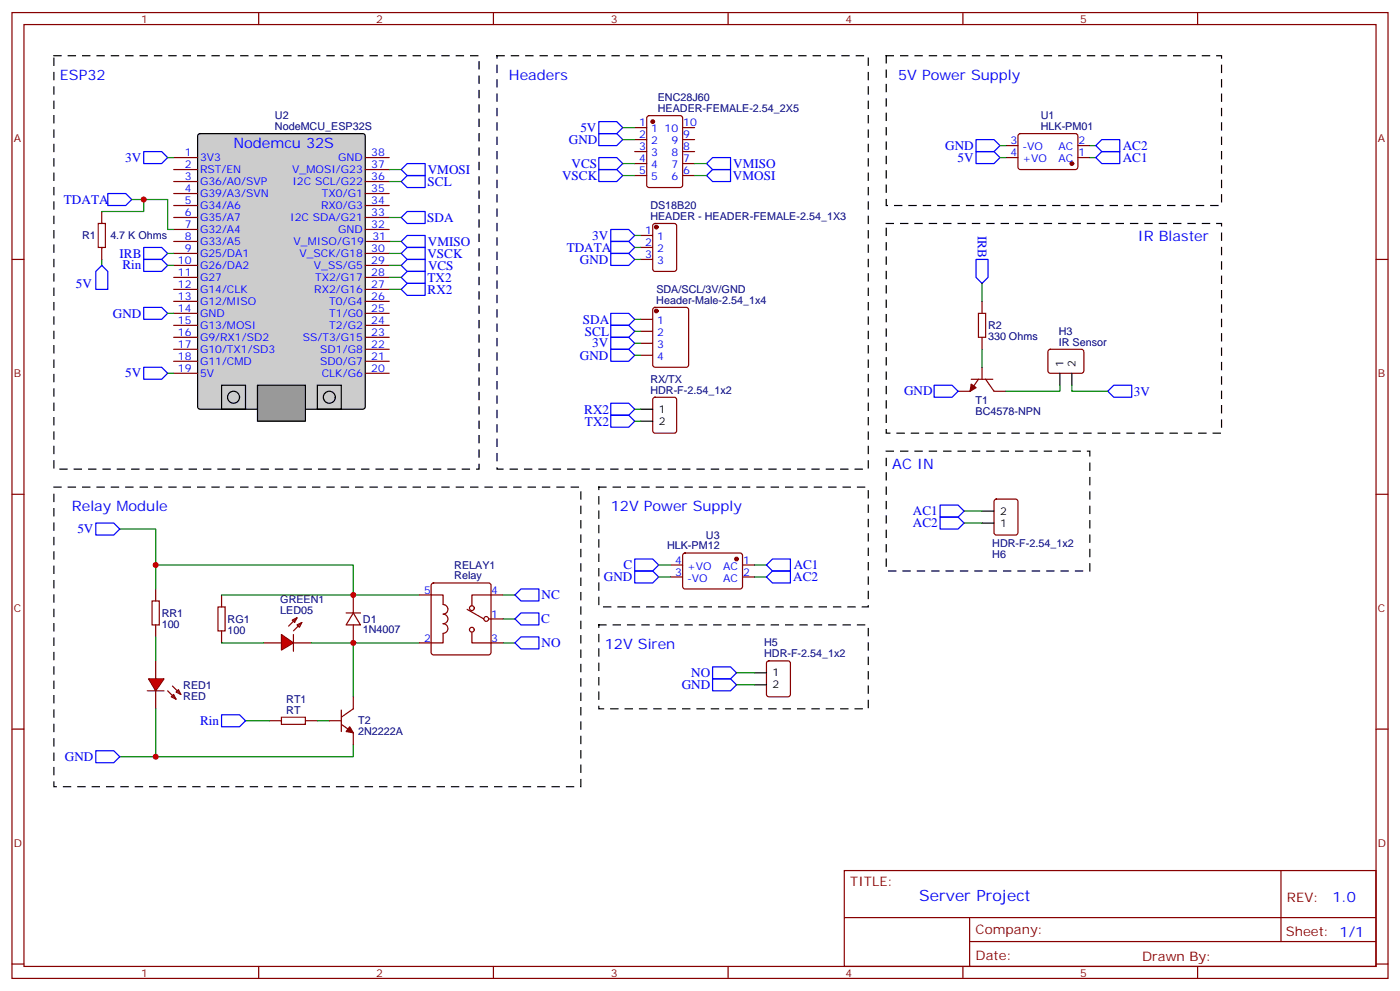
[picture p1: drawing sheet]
<svg xmlns="http://www.w3.org/2000/svg" width="412mm" height="292mm" viewBox="0 0 412 292" stroke-linecap="round" stroke-linejoin="round" font-family="sans-serif">
<g fill="none" stroke="#870000" stroke-width=".35">
<path d="M3.5 3.7h405.4v284.3h-405.4zM7.1 7.2h398.2v277.3h-398.2zM76.2 3.7v3.5M145.3 3.7v3.5M214.5 3.7v3.5M283.6 3.7v3.5M352.8 3.7v3.5M3.5 76.4h3.6M405.3 76.4h3.6M3.5 145.5h3.6M405.3 145.5h3.6M3.5 214.7h3.6"/>
<path d="M405.3 214.7h3.6M248.7 256.3h156.6v28.2h-156.6zM377.3 256.3v20.9M248.7 270.1h156.5M285.6 277.2h119.6M285.6 270.1v14.2M3.5 283.8h3.6M76.2 284.5v3.5M145.3 284.5v3.5M214.5 284.5v3.5M283.6 284.5v3.5M352.8 284.5v3.5"/>
<path d="M405.3 283.8h3.6"/>
</g>
<path d="M176.4 35.8h5.3l1.7 1.8-1.7 1.7h-5.3zM118.2 49.9l1.7-1.7h5.3v3.5h-5.3zM176.4 46.4h5.3l1.7 1.8-1.7 1.7h-5.3zM176.4 49.9h5.3l1.7 1.8-1.7 1.7h-5.3zM208.1 51.7l1.8-1.8h5.3v3.5h-5.3zM208.1 48.2l1.8-1.8h5.3v3.5h-5.3zM118.2 74.6l1.7-1.8h5.3v3.6h-5.3zM118.2 78.1l1.7-1.7h5.3v3.5h-5.3zM119.9 69.3h5.3v3.5h-5.3l-1.7-1.7z" fill="none" stroke="#00f" stroke-width=".35"/>
<path d="M58.4 39.5l.5-.2h48l.6 .5 .1 80-.5 .6-48.2 .1-.6-.5-.1-80z" fill="#ccc" stroke="#000" stroke-width=".35"/>
<g fill="none" stroke="#870000" stroke-width=".35">
<path d="M51.2 49.9h7M51.2 53.4h7M51.2 57h7M51.2 46.4h7M107.6 49.9h7.1M107.6 53.4h7.1M107.6 57h7.1M107.6 46.4h7.1M51.2 60.5h7M51.2 64h7M51.2 67.6h7M51.2 71.1h7"/>
<path d="M51.2 74.6h7M51.2 78.1h7M107.6 60.5h7.1M107.6 64h7.1M107.6 67.6h7.1M107.6 74.6h7.1M107.6 78.1h7.1M107.9 71.1h7.1M51.2 81.7h7M51.2 85.2h7M51.2 88.7h7M51.2 92.3h7"/>
<path d="M51.2 95.8h7M51.2 99.3h7M107.6 81.7h7.1M107.6 85.2h7.1M107.6 88.7h7.1M107.6 92.3h7.1M107.6 95.8h7.1M107.6 99.3h7.1M51.2 102.8h7M51.2 106.4h7M51.2 109.9h7M107.6 102.8h7.1"/>
<path d="M107.6 106.4h7.1M107.6 109.9h7.1"/>
</g>
<path d="M75.8 113.4h14.2v10.6h-14.2z" fill="#999" stroke="#000" stroke-width=".35"/>
<g fill="none" stroke="#000" stroke-width=".35">
<path d="M65.3 113.4h7v7.1h-7zM93.5 113.4h7v7.1h-7zM312.2 109.9v3.5M315.7 109.9v3.5M188.7 120.5h3.6M188.7 124h3.6"/>
<circle cx="68.8" cy="116.9" r="1.76"/>
<circle cx="97" cy="116.9" r="1.76"/>
</g>
<g fill="none" stroke="#008700" stroke-width=".35">
<path d="M183.4 37.6h3.6M38.8 58.7h10.6v8.9h1.8M42.3 58.7v3.6h-12.3M49.4 46.4h1.8M114.7 49.9h3.5M114.7 53.4h3.5M183.4 41.1h3.6M183.4 48.2h3.6M183.4 51.7h3.6M204.6 48.2h3.5M204.6 51.7h3.5M294.6 42.9h1.7"/>
<path d="M294.6 46.4h1.7M321 42.9h1.8M321 46.4h1.8M30 76.4v1.7M49.4 74.6h1.8M114.7 78.1h3.5M114.7 74.6h3.5M114.7 64h3.5M115 71.1h3.2M187 69.3h1.7M187 72.8h1.7M187 76.4h1.7"/>
<path d="M49.4 92.3h1.8M114.7 81.7h3.5M114.7 85.2h3.5M187 94h1.7M187 97.5h1.7M289.3 83.4v5.3M49.4 109.9h1.8M187 101.1h1.7M187 104.6h1.7M289.3 102.8v5.3M312.2 113.4v1.8h-15.9M315.7 113.4v1.8h10.6"/>
<path d="M187 120.5h1.7M187 124h1.7"/>
</g>
<g fill="none" stroke="#870000" stroke-width=".35">
<path d="M187 37.6h3.5M190.7 34.2l.5-.2h9.2l.6 .5 .1 20-.5 .7h-9.4l-.6-.5-.1-20zM201.1 37.6h3.5M300.1 39.5l.5-.2 16.5 .1 .4 .6-.1 9.5-.6 .4h-16.5l-.4-.7v-9.2zM187 41.1h3.5M187 44.6h3.5M187 48.2h3.5M187 51.7h3.5M201.1 41.1h3.5M201.1 44.6h3.5M201.1 48.2h3.5M201.1 51.7h3.5"/>
<path d="M296.3 46.4h3.6M296.3 42.9h3.6M317.5 46.4h3.5M317.5 42.9h3.5M30 62.3v3.5M30 72.8v3.6M188.7 69.3h3.6M188.7 72.8h3.6M188.7 76.4h3.6M192.5 66l.5-.2h5.6l.7 .4v13l-.4 .6-5.9 .1-.7-.5v-12.9zM188.7 94h3.6M188.7 97.5h3.6"/>
<path d="M192.5 90.7l.5-.2h9.1l.7 .4v16.5l-.4 .7h-9.4l-.7-.4v-16.5zM289.3 88.7v3.6M289.3 99.3v3.5M188.7 101.1h3.6M188.7 104.6h3.6M192.5 117.2l.5-.3h5.6l.7 .5v9.4l-.4 .7h-5.9l-.7-.4v-9.4zM286.1 111.7h6.4M288.2 111.7l-2.4 3.5h-3.6M289.3 108.1v3.6M290.3 111.7l2.5 3.5h3.5M308.9 103l.5-.2 9.4 .1 .5 .6-.1 6-.6 .4-9.5-.1-.4-.6v-5.7zM77.6 189.3h5.3"/>
<path d="M86.1 182.6l1.4-.7-.7 1.4zM86.4 189.3h5.3M87.5 184l1.4-.7-.7 1.4zM87.5 181.9l-2.5 2.4M88.9 183.3l-2.5 2.4"/>
</g>
<g fill="#870000" stroke="#870000" stroke-width=".35">
<path d="M286.1 113.1l1.4 1-1.7 1.1z"/>
<circle cx="192.3" cy="35.8" r=".53"/>
<circle cx="193.3" cy="66.9" r=".53"/>
<circle cx="193.3" cy="91.5" r=".53"/>
<circle cx="315.7" cy="48.2" r=".53"/>
</g>
<g fill="none" stroke="#00f" stroke-width=".35">
<path d="M176.4 39.3h5.3l1.7 1.8-1.7 1.8h-5.3zM31.7 57h5.3l1.8 1.7-1.8 1.8h-5.3zM42.3 44.6h5.3l1.8 1.8-1.8 1.8h-5.3zM118.2 53.4l1.7-1.7h5.3v3.5h-5.3zM287.5 44.6h5.3l1.8 1.8-1.8 1.8h-5.3zM287.5 41.1h5.3l1.8 1.8-1.8 1.7h-5.3zM28.2 79.9l1.8-1.8 1.7 1.8v5.3h-3.5zM42.3 72.8h5.3l1.8 1.8-1.8 1.8h-5.3zM118.2 64l1.7-1.7h5.3v3.5h-5.3zM179.9 67.6h5.3l1.8 1.7-1.8 1.8h-5.3zM179.9 71.1h5.3l1.8 1.7-1.8 1.8h-5.3zM179.9 74.6h5.3l1.8 1.8-1.8 1.7h-5.3z"/>
<path d="M287.5 76.4h3.5v5.3l-1.7 1.7-1.8-1.7zM42.3 90.5h5.3l1.8 1.8-1.8 1.7h-5.3zM118.2 85.2l1.7-1.8h5.3v3.6h-5.3zM118.2 81.7l1.7-1.8h5.3v3.5h-5.3zM179.9 92.3h5.3l1.8 1.7-1.8 1.8h-5.3zM179.9 95.8h5.3l1.8 1.7-1.8 1.8h-5.3zM179.9 99.3h5.3l1.8 1.8-1.8 1.7h-5.3zM42.3 108.1h5.3l1.8 1.8-1.8 1.8h-5.3zM179.9 118.7h5.3l1.8 1.8-1.8 1.7h-5.3zM179.9 102.8h5.3l1.8 1.8-1.8 1.8h-5.3zM275.2 113.4h5.3l1.7 1.8-1.7 1.7h-5.3zM326.3 115.2l1.8-1.8h5.3v3.5h-5.3z"/>
<path d="M179.9 122.2h5.3l1.8 1.8-1.8 1.8h-5.3z"/>
</g>
<path d="M15.9 16.4h125.2v121.7h-125.2zM146.4 16.4h109.4v121.7h-109.4zM261.1 16.4h98.7v44.1h-98.7zM261.1 65.8h98.7v61.7h-98.7v-61.7" fill="none" stroke="#000" stroke-width=".35" stroke-dasharray="2.1 2.1"/>
<path d="M28.9 65.8h2.1v7h-2.1zM288.2 92.3h2.1v7h-2.1z" fill="none" stroke="#a10000" stroke-width=".35"/>
<path d="M82.9 186.8l3.5 2.5-3.5 2.1z" fill="#f00" stroke="#870000" stroke-width=".35"/>
<path d="M45.9 194.6v5.2M86.4 186.8v4.9M45.9 203.4v5.3M49.4 203.4l2.5 2.4M50.8 202l2.5 2.4M51.2 204.4l.7 1.4-1.5-.7zM51.9 203.7l.7-.7 .7 1.4z" fill="none" stroke="#870000" stroke-width=".35"/>
<path d="M43.7 199.8h4.6l-2.4 3.6z" fill="#f00" stroke="#870000" stroke-width=".35"/>
<g fill="none" stroke="#870000" stroke-width=".35">
<path d="M293 147.1l.5-.2h5.7l.6 .5 .1 9.4-.5 .7h-5.9l-.6-.4-.1-9.5zM45.9 173.4v3.5M65.3 175.2v3.5M104.1 175.2v5.2M123.5 175.2h7v2.8a1.41 1.41 0 0 1 1.4 1.4 1.41 1.41 0 0 1-1.4 1.4 1.41 1.41 0 0 1 1.4 1.4 1.41 1.41 0 0 1-1.4 1.4 1.41 1.41 0 0 1 1.4 1.4 1.41 1.41 0 0 1-1.4 1.4v2.9h-7M127.2 171.8l.5-.2h16.2l.5 .2 .2 .5v19.8l-.2 .5-.5 .2h-16.2l-.5-.2-.2-.5v-19.8zM137.6 179.4l4.9 2.8M148.2 175.2h-9.2v3.1M197.6 166.3h3.5M197.6 169.9h3.5M201.3 163l.5-.2 16.5 .1 .4 .6v9.5l-.7 .4-16.5-.1-.4-.6v-9.2zM218.7 166.3h3.5"/>
<path d="M218.7 169.9h3.5M45.9 184v3.5M65.3 185.7v3.6M102 180.4h4.2M104.1 180.4l2.1 3.6h-4.2zM104.1 184v5.3M139 186.1v3.2h9.2M143.9 182.2h4.3M226 194.8l.5-.2h5.6l.7 .4v9.4l-.4 .7h-5.9l-.7-.4v-9.4zM43.4 203.4h4.9M79.4 212.2h3.5M90 212.2h3.5"/>
<path d="M97 212.2h3.5M100.5 213.3l3.6 2.4v3.6M100.5 209v6.4M104.1 205.1v3.6l-3.6 2.4"/>
<circle cx="139" cy="179" r=".71"/>
<circle cx="139" cy="185.4" r=".71"/>
<circle cx="143.2" cy="182.2" r=".71"/>
</g>
<path d="M44.8 176.9h2.1v7.1h-2.1zM64.2 178.7h2.1v7h-2.1zM82.9 211.1h7.1v2.2h-7.1z" fill="none" stroke="#a10000" stroke-width=".35"/>
<path d="M261.1 132.8h59.9v35.3h-59.9zM15.9 143.4h155.2v88.2h-155.2zM176.4 143.4h79.4v35.3h-79.4zM176.4 184h79.4v24.7h-79.4z" fill="none" stroke="#000" stroke-width=".35" stroke-dasharray="2.1 2.1"/>
<g fill="none" stroke="#008700" stroke-width=".35">
<path d="M49.4 78.1h1.8M35.3 155.8h10.6v10.5M284 150.5h5.3M284 154h5.3M45.9 173.4v-7.1h58.2v8.9M65.3 175.2h58.2M148.2 175.2h3.5M194 166.3h3.6M194 169.9h3.6M222.2 166.3h3.6M222.2 169.9h3.6M45.9 187.5v7.1"/>
<path d="M65.3 189.3h12.3M91.7 189.3h12.4M123.5 189.3h-19.4v15.8M148.2 182.2h3.5M148.2 189.3h3.5M217 198.1h5.2M45.9 208.7v14.1M72.3 212.2h7.1M93.5 212.2h3.5M104.1 219.3v3.5h-68.8M217 201.6h5.2"/>
</g>
<g fill="none" stroke="#00f" stroke-width=".35">
<path d="M322.8 42.9l1.8-1.8h5.2v3.5h-5.2zM322.8 46.4l1.8-1.8h5.2v3.6h-5.2zM42.3 76.4h5.3l1.8 1.7-1.8 1.8h-5.3zM28.2 154h5.3l1.8 1.8-1.8 1.7h-5.3zM276.9 148.7h5.3l1.8 1.8-1.8 1.7h-5.3zM276.9 152.2h5.3l1.8 1.8-1.8 1.8h-5.3zM151.7 175.2l1.8-1.8h5.2v3.5h-5.2zM187 164.6h5.3l1.7 1.7-1.7 1.8h-5.3zM187 168.1h5.3l1.7 1.8-1.7 1.7h-5.3zM225.8 166.3l1.7-1.7h5.3v3.5h-5.3zM225.8 169.9l1.7-1.8h5.3v3.5h-5.3zM151.7 182.2l1.8-1.8h5.2v3.6h-5.2z"/>
<path d="M153.5 187.5h5.2v3.5h-5.2l-1.8-1.7zM209.9 199.8h5.3l1.8 1.8-1.8 1.8h-5.3zM209.9 196.3h5.3l1.8 1.8-1.8 1.7h-5.3zM65.3 210.4h5.3l1.7 1.8-1.7 1.8h-5.3zM28.2 221h5.3l1.8 1.8-1.8 1.7h-5.3z"/>
</g>
<g fill="#870000" stroke="#870000" stroke-width=".35">
<path d="M103 214l1.1 1.7-2.1-.3z"/>
<circle cx="217" cy="164.6" r=".53"/>
</g>
<path d="M289.3 154h3.5M289.3 150.5h3.5M222.2 198.1h3.6M222.2 201.6h3.6" fill="none" stroke="#000" stroke-width=".35"/>
<g fill="#c00">
<circle cx="42.3" cy="58.7" r=".88"/>
<circle cx="45.9" cy="166.3" r=".88"/>
<circle cx="45.9" cy="222.8" r=".88"/>
<circle cx="104.1" cy="175.2" r=".88"/>
<circle cx="104.1" cy="189.3" r=".88"/>
</g>
<text font-size="4.6" fill="#00f" x="270.8" y="265.3">Server Project</text>
<g font-size="4.2" fill="#00f">
<text x="17.6" y="23.5">ESP32</text>
<text x="149.9" y="23.5">Headers</text>
<text x="264.6" y="23.5">5V Power Supply</text>
<text x="68.8" y="43.6">Nodemcu 32S</text>
<text x="335.1" y="71.1">IR Blaster</text>
<text x="262.8" y="138.1">AC IN</text>
<text x="21.2" y="150.5">Relay Module</text>
<text x="179.9" y="150.5">12V Power Supply</text>
<text x="178.2" y="191">12V Siren</text>
<text x="392.5" y="265.6">1.0</text>
</g>
<g font-size="3.9" fill="#00f">
<text x="170.9" y="38.8">5V</text>
<text x="36.9" y="47.6">3V</text>
<text x="167.6" y="42.4">GND</text>
<text x="278.4" y="44.1">GND</text>
<text x="282.1" y="47.6">5V</text>
<text x="330.7" y="44.1">AC2</text>
<text x="330.7" y="47.6">AC1</text>
<text x="126" y="51.3">VMOSI</text>
<text x="165.6" y="52.9">VSCK</text>
<text x="168.4" y="49.4">VCS</text>
<text x="215.9" y="53">VMOSI</text>
<text x="216" y="49.5">VMISO</text>
<text x="125.9" y="54.6">SCL</text>
<text x="18.8" y="60">TDATA</text>
<text x="125.8" y="65.2">SDA</text>
<text x="174.5" y="70.5">3V</text>
<text x="288" y="69.4" transform="rotate(90 288 69.4)">IRB</text>
<text x="35.2" y="75.9">IRB</text>
<text x="125.9" y="76">VSCK</text>
<text x="126.1" y="72.4">VMISO</text>
<text x="166.9" y="74.1">TDATA</text>
<text x="170.8" y="77.6">GND</text>
<text x="36" y="79.3">Rin</text>
<text x="125.9" y="82.9">TX2</text>
<text x="126.1" y="79.5">VCS</text>
<text x="22.4" y="84.7">5V</text>
<text x="125.9" y="86.5">RX2</text>
<text x="33.2" y="93.5">GND</text>
<text x="171.7" y="95.3">SDA</text>
<text x="172.3" y="98.8">SCL</text>
<text x="170.8" y="105.9">GND</text>
<text x="174.5" y="102.3">3V</text>
<text x="36.9" y="111.1">5V</text>
<text x="266.3" y="116.3">GND</text>
<text x="334" y="116.5">3V</text>
<text x="172.1" y="121.8">RX2</text>
<text x="172.3" y="125.4">TX2</text>
<text x="268.9" y="151.7">AC1</text>
<text x="268.9" y="155.2">AC2</text>
<text x="22.8" y="157">5V</text>
<text x="183.7" y="167.6">C</text>
<text x="233.8" y="167.7">AC1</text>
<text x="177.9" y="171.1">GND</text>
<text x="233.7" y="171.2">AC2</text>
<text x="159.6" y="176.4">NC</text>
<text x="159.4" y="183.5">C</text>
<text x="159.6" y="190.5">NO</text>
<text x="200.8" y="202.9">GND</text>
<text x="203.6" y="199.3">NO</text>
<text x="59" y="213.4">Rin</text>
<text x="19.1" y="224">GND</text>
</g>
<g font-size="3.9" fill="#800">
<text x="250.5" y="260.9">TITLE:</text>
<text x="379.1" y="265.6">REV:</text>
<text x="287.4" y="275.1">Company:</text>
<text x="378.7" y="275.7">Sheet: 1/1</text>
<text x="287.4" y="282.8">Date:</text>
<text x="336.4" y="282.8">Drawn By:</text>
</g>
<g font-size="3.2" fill="#800">
<text x="41.6" y="6.7">1</text>
<text x="110.8" y="6.7">2</text>
<text x="179.9" y="6.7">3</text>
<text x="249.1" y="6.7">4</text>
<text x="318.2" y="6.7">5</text>
<text x="4.1" y="41.8">A</text>
<text x="405.9" y="41.8">A</text>
<text x="4.1" y="110.9">B</text>
<text x="405.9" y="110.9">B</text>
<text x="4.1" y="180.1">C</text>
<text x="405.9" y="180.1">C</text>
<text x="4.1" y="249.2">D</text>
<text x="405.9" y="249.2">D</text>
<text x="41.6" y="287.5">1</text>
<text x="110.8" y="287.5">2</text>
<text x="179.9" y="287.5">3</text>
<text x="249.1" y="287.5">4</text>
<text x="318.2" y="287.5">5</text>
</g>
<g font-size="3.2" fill="#000080">
<text x="193.8" y="29.7">ENC28J60</text>
<text x="81" y="35.1">U2</text>
<text x="193.8" y="32.9">HEADER-FEMALE-2.54_2X5</text>
<text x="306.6" y="35.1">U1</text>
<text x="81" y="38.3">NodeMCU_ESP32S</text>
<text x="306.6" y="38.3">HLK-PM01</text>
<text x="191.6" y="64.6">HEADER - HEADER-FEMALE-2.54_1X3</text>
<text x="191.6" y="61.4">DS18B20</text>
<text x="24.2" y="70.4">R1</text>
<text x="32.5" y="70.4">4.7 K Ohms</text>
<text x="193.3" y="89.4">Header-Male-2.54_1x4</text>
<text x="193.3" y="86.2">SDA/SCL/3V/GND</text>
<text x="291" y="100.1">330 Ohms</text>
<text x="291" y="96.9">R2</text>
<text x="311.9" y="101.8">IR Sensor</text>
<text x="311.9" y="98.6">H3</text>
<text x="191.6" y="112.7">RX/TX</text>
<text x="191.6" y="115.9">HDR-F-2.54_1x2</text>
<text x="287.4" y="118.9">T1</text>
<text x="287.4" y="122.1">BC4578-NPN</text>
<text x="196.5" y="161.7">HLK-PM12</text>
<text x="207.9" y="158.6">U3</text>
<text x="292.3" y="161">HDR-F-2.54_1x2</text>
<text x="133.8" y="167.4">RELAY1</text>
<text x="292.3" y="164.2">H6</text>
<text x="133.8" y="170.6">Relay</text>
<text x="82.6" y="177.6">GREEN1</text>
<text x="47.6" y="184.8">100</text>
<text x="47.6" y="181.6">RR1</text>
<text x="67" y="183.3">RG1</text>
<text x="82.6" y="180.8">LED05</text>
<text x="106.9" y="183.3">D1</text>
<text x="67" y="186.6">100</text>
<text x="106.9" y="186.4">1N4007</text>
<text x="225.1" y="190.3">H5</text>
<text x="225.1" y="193.5">HDR-F-2.54_1x2</text>
<text x="54" y="202.8">RED1</text>
<text x="54" y="205.9">RED</text>
<text x="84.3" y="206.9">RT1</text>
<text x="84.3" y="210.1">RT</text>
<text x="105.5" y="213.3">T2</text>
<text x="105.5" y="216.4">2N2222A</text>
</g>
<g font-size="3.2" fill="#00f">
<text x="188.3" y="37.2">1</text>
<text x="188.3" y="40.7">2</text>
<text x="191.8" y="39">1</text>
<text x="195.7" y="39">10</text>
<text x="201.3" y="40.7">9</text>
<text x="201.3" y="37.2">10</text>
<text x="54.4" y="46">1</text>
<text x="58.9" y="47.4">3V3</text>
<text x="99.6" y="47.4">GND</text>
<text x="109.4" y="46">38</text>
<text x="188.3" y="44.3">3</text>
<text x="188.3" y="47.8">4</text>
<text x="191.8" y="42.5">2</text>
<text x="191.8" y="46">3</text>
<text x="197.8" y="46">8</text>
<text x="197.8" y="42.5">9</text>
<text x="201.3" y="47.8">7</text>
<text x="201.3" y="44.3">8</text>
<text x="297.7" y="42.5">3</text>
<text x="297.7" y="46">4</text>
<text x="301.2" y="44.3">-VO</text>
<text x="301.2" y="47.8">+VO</text>
<text x="311.8" y="47.8">AC</text>
<text x="311.8" y="44.3">AC</text>
<text x="317.7" y="46">1</text>
<text x="317.7" y="42.5">2</text>
<text x="54.4" y="49.6">2</text>
<text x="54.4" y="53.1">3</text>
<text x="58.9" y="51">RST/EN</text>
<text x="86.1" y="51">V_MOSI/G23</text>
<text x="109.4" y="53.1">36</text>
<text x="109.4" y="49.6">37</text>
<text x="188.3" y="51.3">5</text>
<text x="191.8" y="49.6">4</text>
<text x="191.8" y="53.1">5</text>
<text x="197.8" y="53.1">6</text>
<text x="197.8" y="49.6">7</text>
<text x="201.3" y="51.3">6</text>
<text x="54.4" y="56.6">4</text>
<text x="58.9" y="54.5">G36/A0/SVP</text>
<text x="58.9" y="58">G39/A3/SVN</text>
<text x="86.1" y="54.5">I2C SCL/G22</text>
<text x="94.8" y="58">TX0/G1</text>
<text x="109.4" y="56.6">35</text>
<text x="54.4" y="60.1">5</text>
<text x="54.4" y="63.7">6</text>
<text x="58.9" y="61.6">G34/A6</text>
<text x="58.9" y="65.1">G35/A7</text>
<text x="85.5" y="65.1">I2C SDA/G21</text>
<text x="94.6" y="61.6">RX0/G3</text>
<text x="109.4" y="63.7">33</text>
<text x="109.4" y="60.1">34</text>
<text x="54.4" y="67.2">7</text>
<text x="54.4" y="70.7">8</text>
<text x="58.9" y="68.6">G32/A4</text>
<text x="99.6" y="68.6">GND</text>
<text x="109.4" y="67.2">32</text>
<text x="109.7" y="70.7">31</text>
<text x="190.1" y="69">1</text>
<text x="193.6" y="70.7">1</text>
<text x="52.4" y="77.8">10</text>
<text x="54.4" y="74.3">9</text>
<text x="58.9" y="72.1">G33/A5</text>
<text x="58.9" y="75.7">G25/DA1</text>
<text x="86.5" y="72.1">V_MISO/G19</text>
<text x="88.2" y="75.7">V_SCK/G18</text>
<text x="109.4" y="77.8">29</text>
<text x="109.4" y="74.3">30</text>
<text x="190.1" y="72.5">2</text>
<text x="190.1" y="76">3</text>
<text x="193.6" y="74.3">2</text>
<text x="193.6" y="77.8">3</text>
<text x="52.4" y="81.3">11</text>
<text x="58.9" y="79.2">G26/DA2</text>
<text x="58.9" y="82.7">G27</text>
<text x="92.5" y="79.2">V_SS/G5</text>
<text x="92.8" y="82.7">TX2/G17</text>
<text x="109.4" y="81.3">28</text>
<text x="52.4" y="84.8">12</text>
<text x="52.4" y="88.4">13</text>
<text x="58.9" y="86.3">G14/CLK</text>
<text x="58.9" y="89.8">G12/MISO</text>
<text x="92.6" y="86.3">RX2/G16</text>
<text x="97" y="89.8">T0/G4</text>
<text x="109.4" y="88.4">26</text>
<text x="109.4" y="84.8">27</text>
<text x="52.4" y="91.9">14</text>
<text x="52.4" y="95.4">15</text>
<text x="58.9" y="93.3">GND</text>
<text x="97" y="93.3">T1/G0</text>
<text x="109.4" y="95.4">24</text>
<text x="109.4" y="91.9">25</text>
<text x="193.6" y="95.4">1</text>
<text x="52.4" y="99">16</text>
<text x="58.9" y="96.8">G13/MOSI</text>
<text x="58.9" y="100.4">G9/RX1/SD2</text>
<text x="89.2" y="100.4">SS/T3/G15</text>
<text x="97" y="96.8">T2/G2</text>
<text x="109.4" y="99">23</text>
<text x="193.6" y="99">2</text>
<text x="52.4" y="102.5">17</text>
<text x="52.4" y="106">18</text>
<text x="58.9" y="103.9">G10/TX1/SD3</text>
<text x="58.9" y="107.4">G11/CMD</text>
<text x="94.3" y="107.4">SD0/G7</text>
<text x="94.3" y="103.9">SD1/G8</text>
<text x="109.4" y="106">21</text>
<text x="109.4" y="102.5">22</text>
<text x="193.6" y="102.5">3</text>
<text x="193.6" y="106">4</text>
<text x="52.4" y="109.5">19</text>
<text x="58.9" y="110.9">5V</text>
<text x="94.8" y="110.9">CLK/G6</text>
<text x="109.4" y="109.5">20</text>
<text x="198.9" y="166">4</text>
<text x="202.4" y="167.7">+VO</text>
<text x="213" y="167.7">AC</text>
<text x="218.9" y="166">1</text>
<text x="198.9" y="169.5">3</text>
<text x="202.4" y="171.3">-VO</text>
<text x="213" y="171.3">AC</text>
<text x="218.9" y="169.5">2</text>
<text x="125" y="174.8">5</text>
<text x="144.6" y="174.8">4</text>
<text x="144.6" y="181.9">1</text>
<text x="125" y="188.9">2</text>
<text x="144.6" y="188.9">3</text>
</g>
<g font-size="3.2">
<text x="313.3" y="108.1" transform="rotate(-90 313.3 108.1)">1</text>
<text x="316.8" y="108.1" transform="rotate(-90 316.8 108.1)">2</text>
<text x="194" y="121.5">1</text>
<text x="194" y="125.1">2</text>
<text x="294.6" y="155">1</text>
<text x="294.6" y="151.5">2</text>
<text x="227.5" y="199.1">1</text>
<text x="227.5" y="202.7">2</text>
</g>
</svg>
